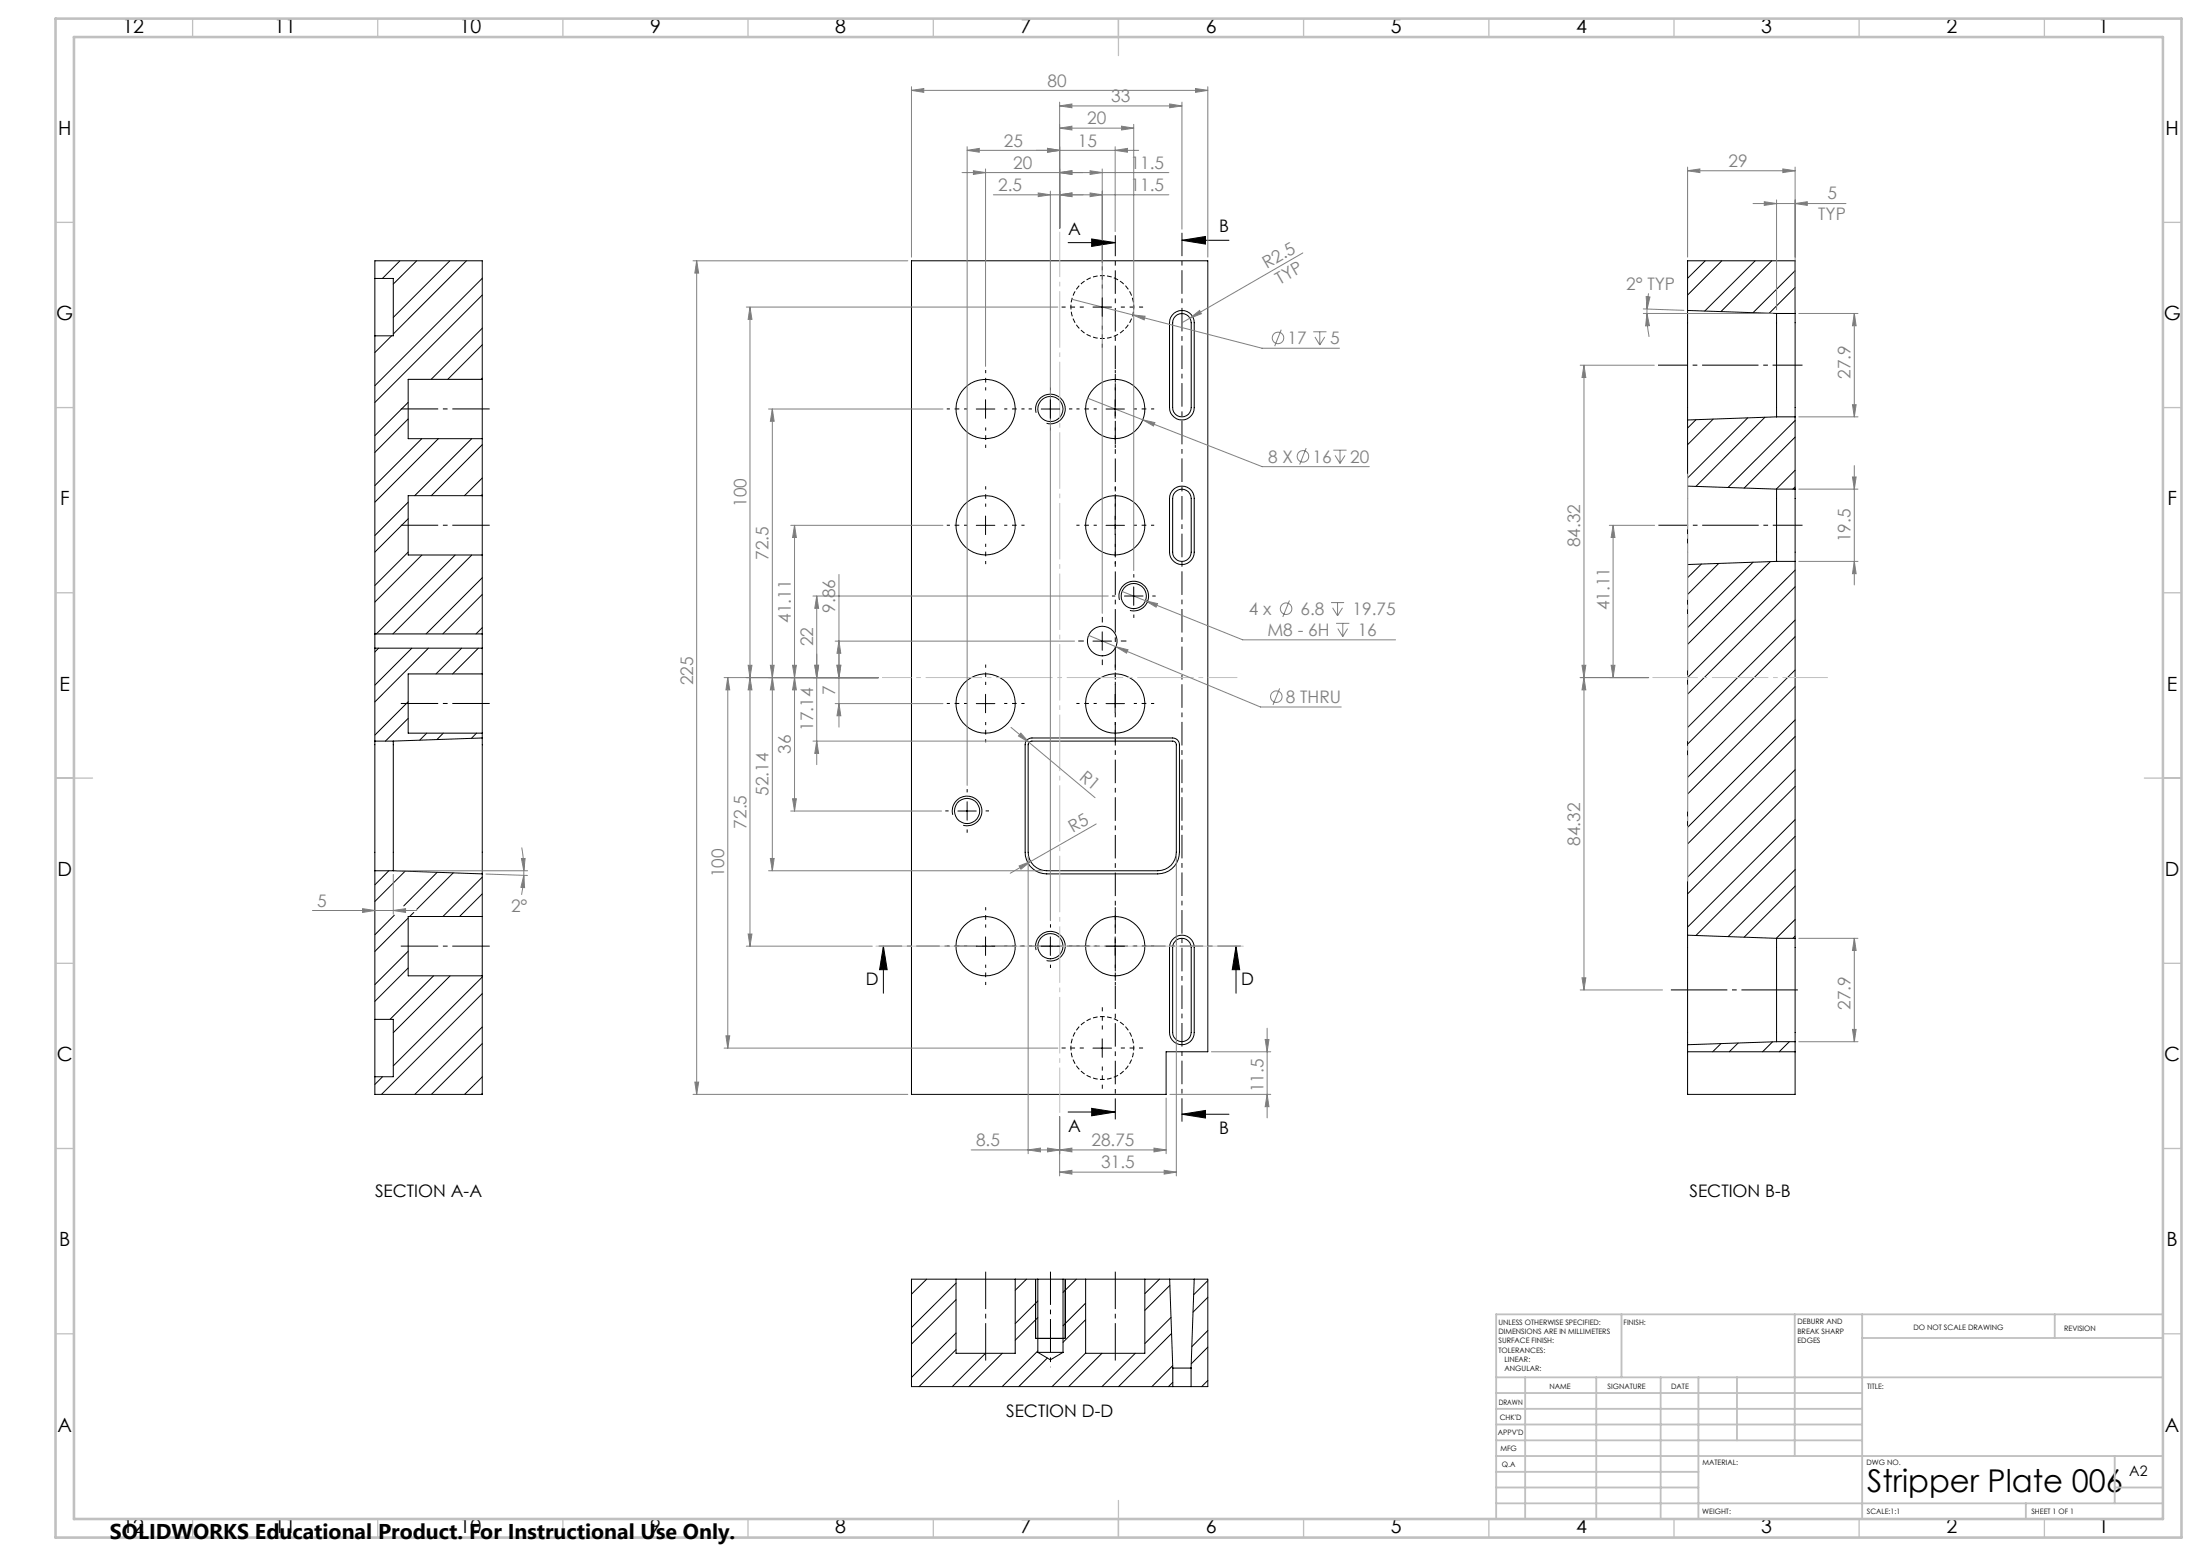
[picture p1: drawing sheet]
<svg xmlns="http://www.w3.org/2000/svg" width="594mm" height="420mm" viewBox="0 0 594 420" stroke-linecap="round" stroke-linejoin="round" font-family="sans-serif">
<path d="M297.6 74.4a8.5 8.5 0 0 1 7.6 12.4 8.5 8.5 0 0 1-14.5 1 8.5 8.5 0 0 1 5.7-13.3l1.2-.1M297.6 274.4a8.5 8.5 0 0 1 7.6 12.4 8.5 8.5 0 0 1-14.5 1 8.5 8.5 0 0 1 5.7-13.3l1.2-.1" fill="none" stroke="#000" stroke-width=".27" stroke-dasharray="1.3 .6" stroke-dashoffset=".6" stroke-linecap="butt"/>
<g fill="none" stroke="#000" stroke-width=".27">
<path d="M101.2 75.2v15.4M101.2 75.2v-4.8h29v32M101.2 75.2h5v15.4h-5M108 70.4l-4.7 4.8M112.5 70.4l-6.3 6.3M121.5 70.4l-15.3 15.3M125.9 70.4l-19.7 19.8M130.2 75.1l-29 29M130.2 79.6l-29 29M246.1 70.4h80v213.5h-11.2v11.5h-68.8zM288.4 65.5h12.7M294.7 64.5l6.4 1-6.4 1z"/>
<path d="M319.1 64.9l6.4-1.1v2.1zM319.1 64.9h12.7M460.4 70.4l-4.8 4.7M464.9 70.4l-9.3 9.2M473.9 70.4l-13.6 13.5M478.4 70.4l-13.8 13.7M484.7 73.1l-11.4 11.3M484.7 77.6l-7 7M101.2 90.6v80.5M105.7 90.6l-4.5 4.6M130.2 88.6l-13.8 13.8M130.2 93.1l-9.3 9.3"/>
<path d="M295.1 82.9h5M297.6 80.4v5M316.5 85a3.3 3.3 0 0 1 3.7-1 3.3 3.3 0 0 1 2.2 3.1v22.9a3.3 3.3 0 0 1-3.3 3.4 3.3 3.3 0 0 1-3.3-3.4v-22.9l.3-1.4zM317.4 85.4a2.51 2.51 0 0 1 2.7-.6 2.51 2.51 0 0 1 1.5 2.3v22.9a2.5 2.5 0 0 1-2.5 2.5 2.5 2.5 0 0 1-2.5-2.5v-22.9l.3-1.2zM455.6 83.8v29.6M455.6 83.8v-13.4h29.1v14.2M455.6 83.8l24.1 .8M479.7 84.6v27.9M479.7 84.6h5M484.7 84.6v27.9M110.2 108.6l-9 9M110.2 113.1l-9 9"/>
<path d="M113.9 118.4l-12.7 12.7M118.4 118.4l-17.2 17.2M127.4 118.4l-15.4 15.4M130.2 102.4v16M130.2 102.1l-.3 .3M130.2 118.4v15.4M130.2 102.4h-20v16h20M263.6 110.4h5M266.1 107.9v5M279.8 111.4a4 4 0 0 1 3.5-5 4 4 0 0 1 4.3 4.3 4 4 0 0 1-5 3.5M281.1 110.4h5M283.6 107.9v5"/>
<path d="M298.6 110.4h5M301.1 107.9v5M455.6 113.4v17.8M457.9 113.3l-2.3 2.3M462.6 113.1l-7 6.9M471.9 112.8l-16.3 16.2M476.5 112.6l-18.6 18.7M479.7 112.5h5M479.7 112.5l-24.1 .9M484.7 113.5l-18.1 18.1M484.7 118l-13.8 13.7M484.7 112.5v19.5"/>
<path d="M110.2 135.6l-9 9M130.2 133.8v16M130.2 129l-4.8 4.8M130.2 120l-13.7 13.8M130.2 133.5l-.3 .3M130.2 133.8h-20v16h20M266.1 139.3v5M301.1 139.3v5M317 131.9a3.3 3.3 0 0 1 3.6-.4 3.3 3.3 0 0 1 1.8 3v14.5a3.3 3.3 0 0 1-3.3 3.4 3.3 3.3 0 0 1-3.3-3.4v-14.5a3.2 3.2 0 0 1 1.2-2.6zM317.4 132.8a2.51 2.51 0 0 1 2.7-.6 2.51 2.51 0 0 1 1.5 2.3v14.5a2.5 2.5 0 0 1-2.5 2.5 2.5 2.5 0 0 1-2.5-2.5v-14.5l.3-1.2zM455.6 131.2v21.2M455.6 131.2l24.1 .8"/>
<path d="M479.7 132v19.5M479.7 132h5M484.7 132v19.5M484.7 126.9l-5.1 5.1M484.7 131.5l-.6 .5M110.2 149l-9 9M110.2 140l-9 9M113.9 149.8l-12.7 12.7M122.9 149.8l-21.3 21.3M127.4 149.8l-21.3 21.3M130.2 155.9l-15.2 15.2M130.2 149.8v21.3"/>
<path d="M263.6 141.8h5M298.6 141.8h5M306.1 158.4v5M455.6 152.4v100M459.4 152.2l-3.8 3.7M464 152.1l-8.4 8.4M473.3 151.7l-17.7 17.7M478 151.6l-22.4 22.3M479.7 151.5h5M479.7 151.5l-24.1 .9M484.7 153.9l-29.1 29M484.7 158.4l-29.1 29"/>
<path d="M484.7 151.5v101.8M101.2 171.1v3.9M101.2 175v25M101.2 175h29M101.2 171.1h29M102.2 175l-1 1M111.2 175l-10 9.9M115.7 175l-14.5 14.5M124.6 175l-6.9 6.9M129.2 175l-7 6.9M130.2 171.1v3.9M130.2 169.4l-1.7 1.7"/>
<path d="M130.2 160.5l-10.6 10.6M130.2 175v6.9M295.1 173.1h5M297.6 170.6v4.9M302.3 161.9a4 4 0 0 1 3.5-5 4 4 0 0 1 4.3 4.4 4 4 0 0 1-5 3.5M303.6 160.9h5M484.7 167.4l-29.1 29M484.7 171.9l-29.1 29M110.2 189.4l-9 9M110.2 193.9l-6.1 6.1M115.2 197.9l-1.9 1.9M119.7 197.9l-1.7 1.7"/>
<path d="M128.7 197.9l-1.4 1.4M130.2 181.9v16M130.2 199.2v36.7M130.2 197.9v1.3M130.2 181.9h-20v16h20M130.2 199.2l-24 .8M263.6 189.9h5M266.1 187.4v5M277.3 199.7l1.3-.5h38a1.81 1.81 0 0 1 1.9 1.8v29a5.9 5.9 0 0 1-5.9 5.9h-30a5.9 5.9 0 0 1-5.8-5.9v-29l.1-.7zM298.6 189.9h5M301.1 187.4v5M484.7 180.9l-29.1 28.9"/>
<path d="M484.7 194.3l-29.1 29M484.7 185.3l-29.1 29M484.7 198.8l-29.1 29M101.2 200v35M101.2 200h5M106.2 200v35M257.2 219.9a4 4 0 0 1 3.6-5 4 4 0 0 1 4.3 4.3 4 4 0 0 1-5 3.6M258.6 218.9h5M261.1 216.4v5M277.9 200.3l.5-.3h38.2a.96 .96 0 0 1 1 1v29a4.9 4.9 0 0 1-5 5h-30a5 5 0 0 1-5-5v-29zM484.7 207.8l-29.1 29M484.7 212.3l-29.1 29"/>
<path d="M101.2 235h5M101.2 235v40.1M105 235l-3.8 3.8M106.2 235l24 .9M109.4 235.1l-8.2 8.2M118 235.5l-9 9M122.4 235.6l-9.9 9.8M130.2 236.8l-10.6 10.6M130.2 235.9v11.5M484.7 221.2l-29.1 29M484.7 234.7l-18.1 18.1M484.7 225.8l-26.8 26.7"/>
<path d="M484.7 239.2l-13.8 13.8M106.5 247l-5.3 5.3M110.2 256.8l-9 9M110.2 247.8l-9 9M111.7 246.3l-1.1 1.1M130.2 247.4v16M130.2 241.3l-6.1 6.1M130.2 247.4h-20v16h20M238.5 255.4l1 6.3h-2zM238.5 255.4v12.7M263.6 255.4h5M266.1 252.9v5"/>
<path d="M279.8 256.5a4 4 0 0 1 3.5-5.1 4 4 0 0 1 4.3 4.4 4 4 0 0 1-5 3.5M281.1 255.4h5M283.6 252.9v5M298.6 255.4h5M301.1 252.9v5M316.5 253.7a3.3 3.3 0 0 1 3.7-1.1 3.3 3.3 0 0 1 2.2 3.2v22.9a3.3 3.3 0 0 1-3.3 3.3 3.3 3.3 0 0 1-3.3-3.3v-22.9l.3-1.5zM317.4 254a2.49 2.49 0 0 1 2.7-.5 2.49 2.49 0 0 1 1.5 2.3v22.9a2.5 2.5 0 0 1-2.5 2.5 2.5 2.5 0 0 1-2.5-2.5v-22.9l.3-1.3zM333.7 255.4l1 6.3h-2zM333.7 255.4v12.7M455.6 252.4v29.6M455.6 252.4l24.1 .9M479.7 253.3v27.9"/>
<path d="M479.7 253.3h5M484.7 253.3v27.9M484.7 248.2l-5.1 5.1M484.7 252.7l-.6 .6M101.2 275.1v15.5M101.2 275.1h5v15.5h-5M110.2 261.3l-9 9M117.1 263.4l-11.8 11.7M121.5 263.4l-15.3 15.3M130.2 263.4v32h-29v-4.8M130.2 263.7l-24 24M130.2 277.2l-18.2 18.2"/>
<path d="M130.2 268.2l-27.2 27.2M103.3 290.6l-2.1 2.1M130.2 290.7l-4.8 4.7M130.2 281.7l-13.7 13.7M130.2 295.2l-.2 .2M294.7 299.2l6.4 1-6.4 1zM295.1 282.9h5M297.6 280.4v5M455.6 283.9h29.1M464.6 281.7l-2.2 2.2M469.3 281.5l-2.4 2.4M478.6 281.2l-2.7 2.7"/>
<path d="M479.7 281.2h5M479.7 281.2l-24.1 .8M483.1 281.2l-2.7 2.7M484.7 281.2v14.2h-29.1v-13.4M288.4 300.2h12.7M319.1 300.8l6.4-1.1v2.1zM319.1 300.8h12.7M250.2 345.3l-4.1 4M258.1 345.3h16M258.1 345.3h-12v29h70.6M258.1 346.3l-12 12M258.1 359.8l-12 12"/>
<path d="M258.1 350.8l-12 12M258.1 345.3v20h16v-20M274.1 345.3h6.1M277.1 345.3l-3 3M279.6 345.3v16h8v-16M280.2 345.3h6.8M280.2 351.2l-6.1 6.1M280.2 355.7l-6.1 6.1M280.2 345.3v19.7M287 345.3h6.1M287 345.3v19.7M290.6 345.3l-3.6 3.5"/>
<path d="M293.1 345.3h16M293.1 351.7l-6.1 6.1M293.1 356.2l-6.1 6.1M293.1 345.3v20h16v-20M309.1 345.3h6.7M313.1 345.3l-4 3.9M315.8 345.3h6.6M315.8 345.3l.9 24M315.8 347l-6.7 6.7M316.2 355.6l-7.1 7.1M316.3 360l-14.3 14.3M322.4 345.3l-.8 24"/>
<path d="M322.4 345.3h3.7v29h-4.5M326.1 345.7l-3.8 3.8M326.1 359.1l-4.3 4.4M326.1 350.2l-4 4M258.1 364.3l-10 10M266.1 365.3l-9 9M270.6 365.3l-9 9M280.2 365h6.8M280.2 364.6l-9.6 9.7M280.2 365l3.4 2 3.4-2M282.8 366.6l-7.7 7.7M293.1 365.2l-9 9.1"/>
<path d="M297.5 365.3l-9 9M306.5 365.3l-9 9M316.6 368.6l-5.6 5.7M316.7 369.3h4.9M316.7 374.3h4.9M316.7 369.3v5M316.7 373.1l-1.2 1.2M321.6 369.3v5M326.1 372.6l-1.7 1.7M326.1 363.6l-4.5 4.5"/>
<circle cx="266.1" cy="110.4" r="8"/>
<circle cx="283.6" cy="110.4" r="3.4"/>
<circle cx="301.1" cy="110.4" r="8"/>
<circle cx="266.1" cy="141.8" r="8"/>
<circle cx="301.1" cy="141.8" r="8"/>
<circle cx="297.6" cy="173" r="4"/>
<circle cx="306.1" cy="160.9" r="3.4"/>
<circle cx="266.1" cy="189.9" r="8"/>
<circle cx="301.1" cy="189.9" r="8"/>
<circle cx="261.1" cy="218.9" r="3.4"/>
<circle cx="266.1" cy="255.4" r="8"/>
<circle cx="283.6" cy="255.4" r="3.4"/>
<circle cx="301.1" cy="255.4" r="8"/>
</g>
<g fill="none" stroke="#808080" stroke-width=".27">
<path d="M246.1 24.4l3.3-.5v1zM246.1 23.4v46M246.1 24.4h80M261.1 39.6v172.4M286.1 28.6l3.3-.5v1zM286.1 34.6l3.3-.5v1zM286.1 27.6v34M286.1 28.6h33M286.1 34.6h20M301.1 39.6v22.9M302.8 34.1l3.3 .5-3.3 .5zM306.1 33.6v120.4"/>
<path d="M315.8 28.1l3.3 .5-3.3 .5zM319.1 27.6v34.3M322.8 23.9l3.3 .5-3.3 .5zM326.1 23.4v46M259.8 46.6h55.8M261.1 40.6l3.3-.5v1zM261.1 40.6h46.3M262.8 46.1l3.3 .5-3.3 .5zM266.1 45.6v53.3M268.2 52.6h47.4M280.3 52.1l3.3 .5-3.3 .5zM282.8 40.1l3.3 .5-3.3 .5z"/>
<path d="M283.6 51.6v196.9M286.1 46.6l3.3-.5v1zM286.1 52.6l3.3-.5v1zM294.3 46.1l3.3 .5-3.3 .5zM294.3 52.1l3.3 .5-3.3 .5zM297.6 45.6v119.9M301.1 40.6l3.3-.5v1zM455.6 46.1l3.4-.5v1zM455.6 45.1v24.3M455.6 46.1h29.1M473.3 54.9h25.1M476.4 54.5l3.3 .4-3.3 .5z"/>
<path d="M479.7 54v29.6M481.4 45.6l3.3 .5-3.3 .5zM484.7 54.9l3.3-.4v.9zM484.7 45.1v38.5M187.1 70.4h58M188.1 70.4l.5 3.3h-1zM188.1 70.4v225M351.8 68.3l-30.5 17.6M445.1 79.2l-.4 4.2M201.5 82.9h84.1M202.5 82.9l.5 3.3h-1zM202.5 82.9v172.5"/>
<path d="M289.4 80.8l51.3 13.2h21M305.9 85l3.3 .4-.3 .9zM321.3 85.9l2.6-2.1 .5 .9zM321.3 85.9l-2.2 1.2M345.9 89l-1.7 4.4M354.6 89.6h3.5M355 91l1.3 2.1M356.3 89.6v3.5M357.7 91l-1.4 2.1M426.6 98.6h20.1M427.7 98.6l.5 3.3h-1.1zM427.7 98.6v168.6"/>
<path d="M443.7 83.4l11 .4M443.7 84.6h34.9M444.5 80.1l1 .1-.8 3.2zM444.7 84.6l.6 3.3-1 .1zM444.7 84.6v2.4l.5 3.9M444.7 83.4v1.2M485.7 84.6h15.9M500.7 84.6l.5 3.3h-1zM500.7 84.6v27.9M207.5 110.4h47.1M208.5 110.4l.5 3.3h-1zM208.5 110.4v124.6"/>
<path d="M293.7 107.5l14.9 5.8M308.6 113.3l3.2 .8-.4 .9zM308.6 113.3l32.2 12.7h28.9M485.7 112.5h15.9M500.2 109.2h1l-.5 3.3zM352.7 120.9l-1.8 4.5M360 121.5h3.6M360.5 122.9l1.3 2.2M361.8 121.5v3.6M363.1 122.9l-1.3 2.2M485.7 132h15.9M500.2 128.7h1l-.5 3.3z"/>
<path d="M500.7 125.7v32.2M213.5 141.8h41.1M214.5 141.8l.5 3.3h-1zM214.5 141.8v77.1M226.5 155.1v41.2M303 159.6l6.3 2.6M434.5 141.8h12.3M435.5 141.8l.5 3.3h-1zM435.5 141.8v41.1M485.7 151.5h15.9M500.7 151.5l.5 3.4h-1zM202 179.6h1l-.5 3.3z"/>
<path d="M208 179.6h1l-.5 3.3zM214 179.6h1l-.5 3.3zM219.5 160.9h79.7M220 179.6h1l-.5 3.3zM220.5 160.9l.5 3.3h-1zM220.5 160.9v45.5M225.5 173.1h64.6M226 179.6h1l-.5 3.3zM226.5 173.1l.5 3.2h-1zM293.9 171.5l46.4 19.3h21.8M301.3 174.6l3.3 .8-.4 .9zM309.3 162.2l3.2 .7-.4 1z"/>
<path d="M309.3 162.2l26.2 10.5h41.3M348.2 162.1l-1.8 4.4M359.4 162.6h3.5M359.8 164.1l1.3 2.1M360.8 168.3h3.5M361.1 162.6v3.6M361.2 169.7l1.3 2.1M362.5 164.1l-1.4 2.1M362.5 168.3v3.5M363.9 169.7l-1.4 2.1M427.1 179.6h1.1l-.5 3.3zM435 179.6h1l-.5 3.3z"/>
<path d="M195.5 182.9h41.6M196.5 182.9l.5 3.3h-1zM196.5 182.9v100M202.5 182.9l.5 3.3h-1zM208.5 182.9l.5 3.3h-1zM214.5 182.9l.5 3.3h-1zM225.5 189.9h29.1M226.5 189.9l.5 3.3h-1zM273 196.3l22.7 19M275.6 197.9l2.2 2.5-2.8-1.7zM345.5 185.8l-1.8 4.5M426.6 182.9h18.5"/>
<path d="M427.7 182.9l.5 3.3h-1.1zM213.5 218.9h40.7M214 215.6h1l-.5 3.3zM219.5 200h58.1M220.5 200l.5 3.4h-1zM106.2 236v10.8M107.2 235h35.3M131.2 235.9l11.2 .4M140.8 231.8l1-.1-.4 3.3zM140.9 228.8l.4 3.1 .1 3.1M141.4 236.3l.2 3.3-.9-.1zM141.4 235v1.3"/>
<path d="M141.4 236.3l-.6 5.2M207.5 235h74.1M208 231.7h1l-.5 3.3zM275.2 233.7l3.1-1.2-2.6 2.1zM277.6 231.1v80.3M278.3 232.5l-5.5 3.2M296 222.4l-17.7 10.1M317.6 231.1v86.3M84.3 245.8h28.2M97.9 245.3l3.3 .5-3.3 .5zM106.2 245.8l3.3-.5v1zM201.5 255.4h34"/>
<path d="M202 252.1h1l-.5 3.3zM485.7 253.3h15.9M500.7 253.3l.5 3.3h-1zM500.7 253.3v27.9M196 279.6h1l-.5 3.3zM342.1 277.5v24.2M426.6 267.2h22.3M427.1 263.9h1.1l-.5 3.3zM500.2 277.9h1l-.5 3.3zM187.1 295.4h58M187.6 292.1h1l-.5 3.3zM195.5 282.9h90.1"/>
<path d="M314.9 296.4v15M315.9 295.4h27.2M327.1 283.9h16M341.6 280.6h1l-.5 3.3zM342.1 295.4l.5 3.3h-1zM485.7 281.2h15.9M262.2 310.4h52.7M277.6 310.4l3.3-.5v1zM282.8 309.9l3.3 .5-3.3 .5zM286.1 316.4l3.3-.5v1zM286.1 310.4l3.3-.5v1zM286.1 301.4v16"/>
<path d="M286.1 316.4h31.5M311.6 309.9l3.3 .5-3.3 .5zM314.3 315.9l3.3 .5-3.3 .5z"/>
<circle cx="345" cy="91.2" r="1.56"/>
<circle cx="351.8" cy="123.2" r="1.56"/>
<circle cx="347.2" cy="164.3" r="1.55"/>
<circle cx="344.6" cy="188" r="1.55"/>
</g>
<path d="M108.2 110.4h24M108.2 141.8h24M108.2 189.9h24M108.2 255.4h24M266.1 367.3v-24M301.1 367.3v-24" fill="none" stroke="#000" stroke-width=".27" stroke-dasharray="15.2 1.3 1.3 1.3" stroke-dashoffset="5.1" stroke-linecap="butt"/>
<path d="M283.6 365v-21.7" fill="none" stroke="#000" stroke-width=".27" stroke-dasharray="15.2 1.3 1.3 1.3" stroke-dashoffset="6.3" stroke-linecap="butt"/>
<path d="M283.6 365v4" fill="none" stroke="#000" stroke-width=".27" stroke-dasharray="15.2 1.3 1.3 1.3" stroke-dashoffset="15.1" stroke-linecap="butt"/>
<path d="M447.7 98.6h39M486.7 141.8h-38.9" fill="none" stroke="#000" stroke-width=".27" stroke-dasharray="15.2 1.3 1.3 1.3" stroke-dashoffset="7.2" stroke-linecap="butt"/>
<path d="M449.9 267.2h36.8" fill="none" stroke="#000" stroke-width=".27" stroke-dasharray="15.2 1.3 1.3 1.3" stroke-dashoffset="-1.3" stroke-linecap="butt"/>
<path d="M319.1 62.8v240" fill="none" stroke="#000" stroke-width=".27" stroke-dasharray="6.3 1.3 1.3 1.3" stroke-dashoffset=".1" stroke-linecap="butt"/>
<path d="M335.7 255.4h-99.2" fill="none" stroke="#000" stroke-width=".27" stroke-dasharray="6.3 1.3 1.3 1.3" stroke-dashoffset="-.7" stroke-linecap="butt"/>
<path d="M301.1 63.5v238.7" fill="none" stroke="#000" stroke-width=".27" stroke-dasharray="6.3 1.3 1.3 1.3" stroke-dashoffset=".7" stroke-linecap="butt"/>
<path d="M238.1 182.9h96" fill="none" stroke="#c0c0c0" stroke-width=".27" stroke-dasharray="15.2 1.3 1.3 1.3" stroke-dashoffset="7.3" stroke-linecap="butt"/>
<path d="M446.2 182.9h47.3M286.1 300.4v-237.8" fill="none" stroke="#c0c0c0" stroke-width=".27" stroke-dasharray="15.2 1.3 1.3 1.3" stroke-dashoffset="3" stroke-linecap="butt"/>
<path d="M455.7 127.9v110" fill="none" stroke="#c0c0c0" stroke-width=".27" stroke-dasharray="15.2 1.3 1.3 1.3" stroke-dashoffset=".2" stroke-linecap="butt"/>
<g fill="none" stroke="#000" stroke-width=".27" stroke-dasharray="15.2 1.3 1.3 1.3" stroke-dashoffset="14.4" stroke-linecap="butt">
<path d="M261.1 110.4h-5.5M266.1 105.4v-5.5M266.1 115.4v5.5M271.1 110.4h5.5M296.1 110.4h-5.5M301.1 105.4v-5.5M301.1 115.4v5.5M306.1 110.4h5.5M266.1 136.8v-5.5M301.1 136.8v-5.5M261.1 141.8h-5.5M266.1 146.8v5.5"/>
<path d="M271.1 141.8h5.5M296.1 141.8h-5.5M301.1 146.8v5.5M306.1 141.8h5.5M261.1 189.9h-5.5M266.1 184.9v-5.5M266.1 194.9v5.5M271.1 189.9h5.5M296.1 189.9h-5.5M301.1 184.9v-5.5M301.1 194.9v5.5M306.1 189.9h5.5"/>
<path d="M261.1 255.4h-5.5M266.1 250.4v-5.5M271.1 255.4h5.5M296.1 255.4h-5.5M301.1 250.4v-5.5M306.1 255.4h5.5M266.1 260.4v5.5M301.1 260.4v5.5"/>
</g>
<g fill="none" stroke="#000" stroke-width=".27" stroke-dasharray="15.2 1.3 1.3 1.3" stroke-linecap="butt">
<path d="M278.6 110.4h-.9M283.6 105.4v-.9M283.6 115.4v.9M288.6 110.4h.9M306.1 155.9v-.9M292.6 173h-1.5M297.6 168v-1.5M297.6 178v1.5M301.1 160.9h-.9M302.6 173h1.5M306.1 165.9v.9M311.1 160.9h.9"/>
<path d="M256.1 218.9h-.9M261.1 213.9v-.9M266.1 218.9h.9M261.1 223.9v.9M278.6 255.4h-.9M283.6 250.4v-.9M288.6 255.4h.9M283.6 260.4v.9"/>
</g>
<path d="M297.6 77.9v-6M292.6 82.9h-6M297.6 87.9v6M302.6 82.9h6M297.6 277.9v-6M292.6 282.9h-6M297.6 287.9v6M302.6 282.9h6" fill="none" stroke="#000" stroke-width=".27" stroke-dasharray="15.2 1.3 1.3 1.3" stroke-dashoffset="14.1" stroke-linecap="butt"/>
<path d="M236.5 255.4h99.2" fill="none" stroke="#c0c0c0" stroke-width=".27"/>
<g fill="none" stroke="#c0c0c0" stroke-width=".35">
<path d="M52 5v5M102 5v5M152 5v5M202 5v5M252 5v5M302 5v10M352 5v5M402 5v5M452 5v5M502 5v5M552 5v5M15 60h5"/>
<path d="M584 60h5M15 110h5M584 110h5M15 160h5M584 160h5M15 210h10M579 210h10M15 260h5M584 260h5M15 310h5M584 310h5M15 360h5"/>
<path d="M584 360h5M52 410v5M102 410v5M152 410v5M202 410v5M252 410v5M302 405v10M352 410v5M402 410v5M452 410v5M502 410v5M552 410v5"/>
</g>
<g fill="none" stroke="#c0c0c0" stroke-width=".5">
<path d="M437.8 354.8v17M484.6 354.8v38.2M502.8 354.8v55.2M554.8 354.8v6.4M584 354.8h-180v55.2M404 371.8h180M404 376h98.8M411.8 371.8v38.2M431 371.8v38.2M448.4 371.8v38.2M458.6 371.8v38.2M469 371.8v17"/>
<path d="M502.8 361.2h81.2M404 388.8h98.8M404 384.5h98.8M404 380.3h98.8M404 397.3h54.6M404 393h180M571 393v12.8M404 405.8h180M404 401.5h54.6M547 405.8v4.2M571 401.5h13"/>
</g>
<path d="M15 5h574v410h-574zM20 10h564v400h-564z" fill="none" stroke="#c0c0c0" stroke-width=".7"/>
<path d="M319.1 64.9l6.4-1.1v2.1zM319.1 300.8l6.4-1.1v2.1zM333.7 255.4l1 6.3h-2zM238.5 255.4l1 6.3h-2zM294.7 64.5l6.4 1-6.4 1zM294.7 299.2l6.4 1-6.4 1z" fill="#000"/>
<g fill="#808080">
<path d="M321.3 85.9l2.6-2.1 .5 .9z"/>
<path d="M275.2 233.7l3.1-1.2-2.6 2.1z"/>
<path d="M275.6 197.9l2.2 2.5-2.8-1.7z"/>
<path d="M308.6 113.3l2.8 1.7 .4-.9zM301.3 174.6l2.9 1.7 .4-.9zM305.9 85l3 1.3 .3-.9zM309.3 162.2l2.8 1.7 .4-1zM246.1 24.4l3.3-.5v1zM322.8 23.9l3.3 .5-3.3 .5z"/>
<path d="M342.1 295.4l.5 3.3h-1zM341.6 280.6h1l-.5 3.3z"/>
<path d="M188.1 70.4l.5 3.3h-1zM187.6 292.1h1l-.5 3.3z"/>
<path d="M286.1 46.6l3.3-.5v1zM262.8 46.1l3.3 .5-3.3 .5zM282.8 40.1l3.3 .5-3.3 .5zM261.1 40.6l3.3-.5v1zM286.1 52.6l3.3-.5v1zM280.3 52.1l3.3 .5-3.3 .5zM282.8 309.9l3.3 .5-3.3 .5zM277.6 310.4l3.3-.5v1z"/>
<path d="M286.1 46.6l3.3-.5v1zM294.3 46.1l3.3 .5-3.3 .5zM282.8 40.1l3.3 .5-3.3 .5zM301.1 40.6l3.3-.5v1zM286.1 28.6l3.3-.5v1zM315.8 28.1l3.3 .5-3.3 .5zM286.1 34.6l3.3-.5v1zM302.8 34.1l3.3 .5-3.3 .5zM286.1 52.6l3.3-.5v1zM294.3 52.1l3.3 .5-3.3 .5zM286.1 316.4l3.3-.5v1zM314.3 315.9l3.3 .5-3.3 .5zM286.1 310.4l3.3-.5v1zM311.6 309.9l3.3 .5-3.3 .5z"/>
<path d="M208 179.6h1l-.5 3.3zM208.5 110.4l.5 3.3h-1zM214 179.6h1l-.5 3.3zM214.5 141.8l.5 3.3h-1zM226 179.6h1l-.5 3.3zM226.5 173.1l.5 3.2h-1zM220 179.6h1l-.5 3.3zM220.5 160.9l.5 3.3h-1zM202 179.6h1l-.5 3.3zM202.5 82.9l.5 3.3h-1zM435 179.6h1l-.5 3.3zM435.5 141.8l.5 3.3h-1zM427.1 179.6h1.1l-.5 3.3zM427.7 98.6l.5 3.3h-1.1z"/>
<path d="M220 179.6h1l-.5 3.3zM220.5 200l.5 3.4h-1z"/>
<path d="M226 179.6h1l-.5 3.3zM226.5 189.9l.5 3.3h-1zM214.5 182.9l.5 3.3h-1zM214 215.6h1l-.5 3.3zM208.5 182.9l.5 3.3h-1zM208 231.7h1l-.5 3.3zM202.5 182.9l.5 3.3h-1zM202 252.1h1l-.5 3.3zM196.5 182.9l.5 3.3h-1zM196 279.6h1l-.5 3.3zM427.7 182.9l.5 3.3h-1.1zM427.1 263.9h1.1l-.5 3.3z"/>
<path d="M476.4 54.5l3.3 .4-3.3 .5zM484.7 54.9l3.3-.4v.9zM444.5 80.1l1 .1-.8 3.2zM444.7 84.6l.6 3.3-1 .1zM455.6 46.1l3.4-.5v1zM481.4 45.6l3.3 .5-3.3 .5z"/>
<path d="M500.7 84.6l.5 3.3h-1zM500.2 109.2h1l-.5 3.3zM500.2 128.7h1l-.5 3.3zM500.7 151.5l.5 3.4h-1zM500.7 253.3l.5 3.3h-1zM500.2 277.9h1l-.5 3.3z"/>
<path d="M97.9 245.3l3.3 .5-3.3 .5zM106.2 245.8l3.3-.5v1zM141.4 236.3l.2 3.3-.9-.1zM140.8 231.8l1-.1-.4 3.3z"/>
</g>
<text font-size="8.5" x="504.1" y="402.7">Stripper Plate 006</text>
<text font-size="5.8" x="29.7" y="415.3">SOLIDWORKS Educational Product. For Instructional Use Only.</text>
<g font-size="5.3">
<text x="33.1" y="8.9">12</text>
<text x="74.1" y="8.9">11</text>
<text x="124.1" y="8.9">10</text>
<text x="175.5" y="8.9">9</text>
<text x="225.5" y="8.9">8</text>
<text x="275.5" y="8.9">7</text>
<text x="325.5" y="8.9">6</text>
<text x="375.5" y="8.9">5</text>
<text x="425.5" y="8.9">4</text>
<text x="475.5" y="8.9">3</text>
<text x="525.5" y="8.9">2</text>
<text x="566.5" y="8.9">1</text>
<text x="15.7" y="36.4">H</text>
<text x="584.7" y="36.4">H</text>
<text x="15.2" y="86.4">G</text>
<text x="584.2" y="86.4">G</text>
<text x="16.2" y="136.4">F</text>
<text x="585.2" y="136.4">F</text>
<text x="16.1" y="186.4">E</text>
<text x="585.1" y="186.4">E</text>
<text x="15.5" y="236.4">D</text>
<text x="584.5" y="236.4">D</text>
<text x="15.4" y="286.4">C</text>
<text x="584.4" y="286.4">C</text>
<text x="16" y="336.4">B</text>
<text x="585" y="336.4">B</text>
<text x="15.5" y="386.4">A</text>
<text x="584.5" y="386.4">A</text>
<text x="33.1" y="413.9">12</text>
<text x="74.1" y="413.9">11</text>
<text x="124.1" y="413.9">10</text>
<text x="175.5" y="413.9">9</text>
<text x="225.5" y="413.9">8</text>
<text x="275.5" y="413.9">7</text>
<text x="325.5" y="413.9">6</text>
<text x="375.5" y="413.9">5</text>
<text x="425.5" y="413.9">4</text>
<text x="475.5" y="413.9">3</text>
<text x="525.5" y="413.9">2</text>
<text x="566.5" y="413.9">1</text>
</g>
<g font-size="4.7" fill="#808080">
<text x="282.8" y="23.4">80</text>
<text x="300" y="27.6">33</text>
<text x="293.5" y="33.6">20</text>
<text x="271" y="39.6">25</text>
<text x="291" y="39.6">15</text>
<text x="273.5" y="45.6">20</text>
<text x="305.3" y="45.6">11.5</text>
<text x="466.7" y="45.1">29</text>
<text x="269.5" y="51.6">2.5</text>
<text x="305.3" y="51.6">11.5</text>
<text x="493.4" y="53.8">5</text>
<text x="490.9" y="59.4">TYP</text>
<text x="342" y="72.6" transform="rotate(-30 342 72.6)">R2.5</text>
<text x="345.6" y="77" transform="rotate(-30 345.6 77)">TYP</text>
<text x="439.1" y="78.1">2° TYP</text>
<text x="347.6" y="92.9">17</text>
<text x="359.1" y="92.9">5</text>
<text x="499.7" y="102.3" transform="rotate(-90 499.7 102.3)">27.9</text>
<text x="342.4" y="124.9">8 X</text>
<text x="354.4" y="124.9">16</text>
<text x="364.6" y="124.9">20</text>
<text x="201.5" y="136.8" transform="rotate(-90 201.5 136.8)">100</text>
<text x="426.7" y="147.7" transform="rotate(-90 426.7 147.7)">84.32</text>
<text x="499.7" y="146.4" transform="rotate(-90 499.7 146.4)">19.5</text>
<text x="207.5" y="151.2" transform="rotate(-90 207.5 151.2)">72.5</text>
<text x="225.5" y="165.4" transform="rotate(-90 225.5 165.4)">9.86</text>
<text x="337.1" y="166">4 x</text>
<text x="351.1" y="166">6.8</text>
<text x="365.2" y="166">19.75</text>
<text x="434.5" y="164.7" transform="rotate(-90 434.5 164.7)">41.11</text>
<text x="213.5" y="168.1" transform="rotate(-90 213.5 168.1)">41.11</text>
<text x="342.2" y="171.6">M8 - 6H</text>
<text x="366.6" y="171.6">16</text>
<text x="219.5" y="174.5" transform="rotate(-90 219.5 174.5)">22</text>
<text x="187.1" y="185" transform="rotate(-90 187.1 185)">225</text>
<text x="225.5" y="187.7" transform="rotate(-90 225.5 187.7)">7</text>
<text x="347.2" y="189.7">8 THRU</text>
<text x="219.5" y="197.3" transform="rotate(-90 219.5 197.3)">17.14</text>
<text x="213.5" y="203.5" transform="rotate(-90 213.5 203.5)">36</text>
<text x="207.5" y="214.8" transform="rotate(-90 207.5 214.8)">52.14</text>
<text x="291.2" y="210.2" transform="rotate(40 291.2 210.2)">R1</text>
<text x="201.5" y="223.7" transform="rotate(-90 201.5 223.7)">72.5</text>
<text x="289.7" y="224.9" transform="rotate(-30 289.7 224.9)">R5</text>
<text x="426.7" y="228.4" transform="rotate(-90 426.7 228.4)">84.32</text>
<text x="195.5" y="236.8" transform="rotate(-90 195.5 236.8)">100</text>
<text x="85.7" y="244.7">5</text>
<text x="138" y="246">2°</text>
<text x="499.7" y="272.6" transform="rotate(-90 499.7 272.6)">27.9</text>
<text x="341.1" y="294.8" transform="rotate(-90 341.1 294.8)">11.5</text>
<text x="263.5" y="309.4">8.5</text>
<text x="294.7" y="309.4">28.75</text>
<text x="297.4" y="315.4">31.5</text>
</g>
<g font-size="4.7">
<text x="288.4" y="63.3">A</text>
<text x="329.2" y="62.7">B</text>
<text x="233.8" y="265.9">D</text>
<text x="335.1" y="265.9">D</text>
<text x="288.4" y="305.5">A</text>
<text x="329.2" y="306.1">B</text>
<text x="101.3" y="323.1">SECTION A-A</text>
<text x="456.2" y="323.1">SECTION B-B</text>
<text x="271.7" y="382.4">SECTION D-D</text>
</g>
<text font-size="3.9" x="574.9" y="398.5">A2</text>
<g font-size="2">
<text x="404.6" y="357.6">UNLESS OTHERWISE SPECIFIED:</text>
<text x="438.4" y="357.6">FINISH:</text>
<text x="485.3" y="357.5">DEBURR AND</text>
<text x="485.3" y="360">BREAK SHARP</text>
<text x="516.6" y="359">DO NOT SCALE DRAWING</text>
<text x="557.3" y="359.2">REVISION</text>
<text x="404.6" y="360.1">DIMENSIONS ARE IN MILLIMETERS</text>
<text x="404.6" y="362.6">SURFACE FINISH:</text>
<text x="404.6" y="365.1">TOLERANCES:</text>
<text x="485.3" y="362.5">EDGES</text>
<text x="406.2" y="367.6">LINEAR:</text>
<text x="406.2" y="370.1">ANGULAR:</text>
<text x="418.3" y="375">NAME</text>
<text x="434" y="374.9">SIGNATURE</text>
<text x="451.2" y="374.9">DATE</text>
<text x="504.1" y="374.9">TITLE:</text>
<text x="404.6" y="379.1">DRAWN</text>
<text x="404.9" y="383.3">CHK'D</text>
<text x="404.4" y="387.4">APPV'D</text>
<text x="405.1" y="391.8">MFG</text>
<text x="405.5" y="396">Q.A</text>
<text x="459.6" y="395.5">MATERIAL:</text>
<text x="504" y="395.5">DWG NO.</text>
<text x="459.6" y="408.5">WEIGHT:</text>
<text x="504.1" y="408.6">SCALE:1:1</text>
<text x="548.5" y="408.6">SHEET 1 OF 1</text>
</g>
</svg>
